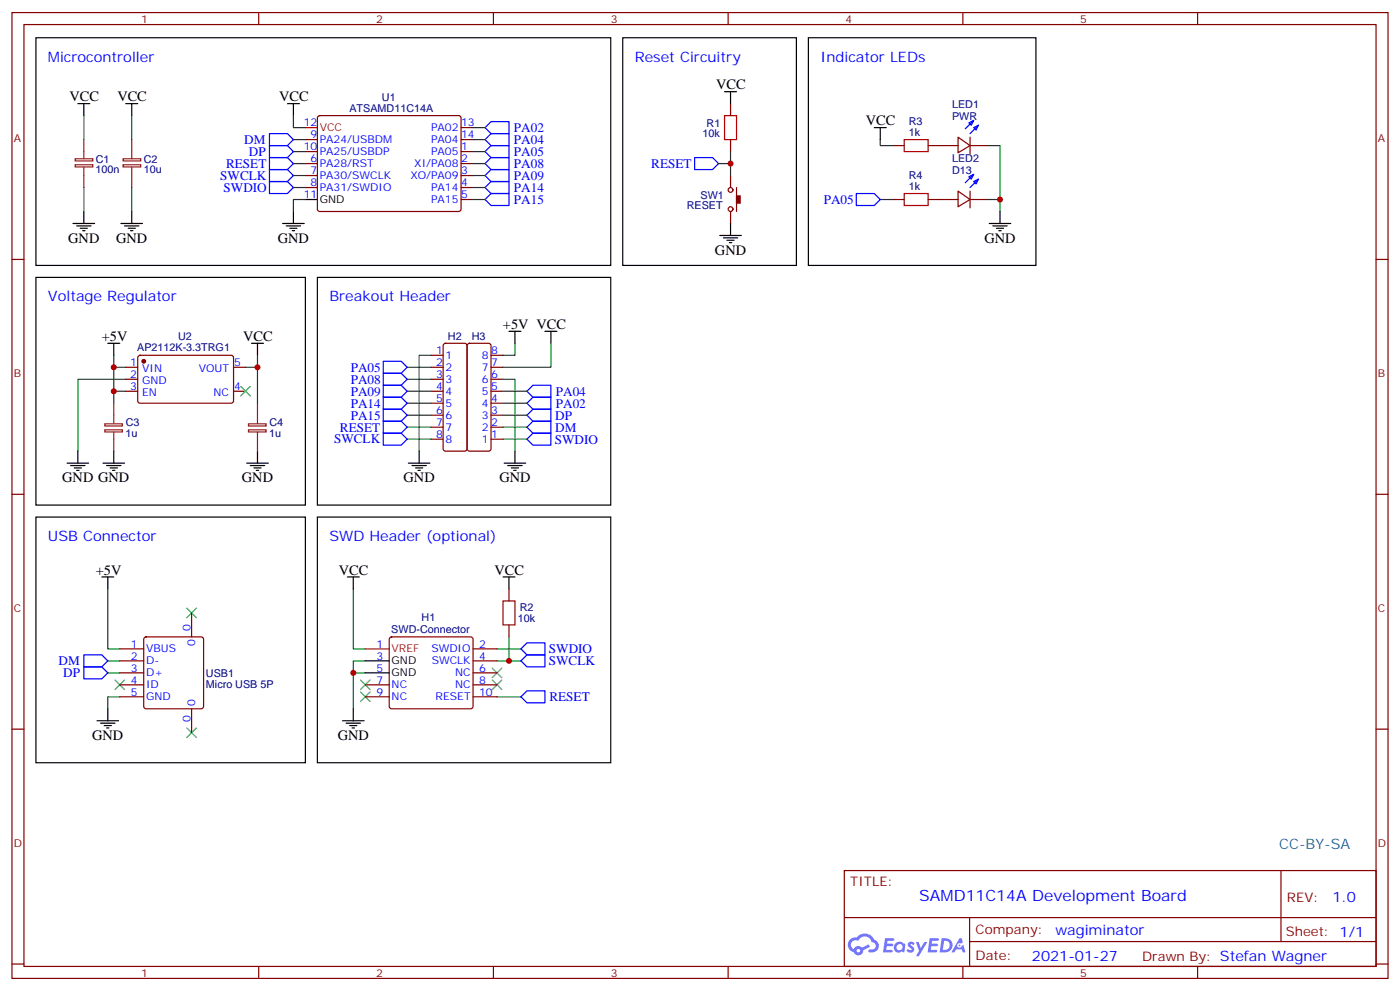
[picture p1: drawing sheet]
<svg xmlns="http://www.w3.org/2000/svg" width="412mm" height="292mm" viewBox="0 0 412 292" stroke-linecap="round" stroke-linejoin="round" font-family="sans-serif">
<g fill="none" stroke="#870000" stroke-width=".35">
<path d="M3.5 3.7h405.4v284.3h-405.4zM7.1 7.2h398.2v277.3h-398.2zM76.2 3.7v3.5M145.3 3.7v3.5M214.5 3.7v3.5M283.6 3.7v3.5M352.8 3.7v3.5M3.5 76.4h3.6M405.3 76.4h3.6M3.5 145.5h3.6M405.3 145.5h3.6M3.5 214.7h3.6"/>
<path d="M405.3 214.7h3.6M248.7 256.3h156.6v28.2h-156.6zM377.3 256.3v20.9M248.7 270.1h156.5M285.6 277.2h119.6M285.6 270.1v14.2M3.5 283.8h3.6M76.2 284.5v3.5M145.3 284.5v3.5M214.5 284.5v3.5M283.6 284.5v3.5M352.8 284.5v3.5"/>
<path d="M405.3 283.8h3.6"/>
</g>
<g fill="#5487ff">
<path d="M267.7 277.5a1.22 1.22 0 0 1 1.7 .2l-.4 .6a.47 .47 0 0 0-.3-.4 .47 .47 0 0 0-.5 .2l.1 .2a1.14 1.14 0 0 1 .8 1.8 1.14 1.14 0 0 1-1.9 0l-.2-.2 .5-.6 .7 .5a.29 .29 0 0 0 .3-.3 .29 .29 0 0 0-.2-.3 1.04 1.04 0 0 1-.6-1.7z"/>
<path d="M260.7 276.2h2.4l.3 .2-.2 .5-1.8 .1-.1 .8h1.5l.3 .4-.3 .4h-1.6l-.2 1.1h1.7l.2 .3-.2 .3-2.6 .1z"/>
<path d="M273.8 276.2h2.4l.3 .2-.1 .5-1.8 .1-.2 .8h1.6l.3 .4-.4 .4-1.6-.1-.1 1.1 1.7 .1 .2 .3-.2 .3-2.6 .1z"/>
<path d="M282.6 276.2h.7l.3 1.3-.6 .3a.69 .69 0 0 0-1 .3 .69 .69 0 0 0 .4 .9 .69 .69 0 0 0 .9-.6l.5-.2 .6 2.2h-.8l-.2-.9h-1.8l-.5 .9h-.8z"/>
<path d="M269.8 277.3h.8l.6 1.8 1.1-1.8h.9l-2.6 4.2h-.8l.9-1.5z"/>
<path d="M277.4 276.2l-.6 4.2h1.3a2.11 2.11 0 0 0 2.5-2.1 2.11 2.11 0 0 0-2.5-2.1zM278.1 277a1.39 1.39 0 0 1 1.7 1.4 1.39 1.39 0 0 1-1.8 1.2h-.3z"/>
<path d="M263.7 277.8a1.54 1.54 0 0 0-.1 2.2 1.54 1.54 0 0 0 2.2 .1l.6 .3 .3-2.3-.2-.3h-.4a1.49 1.49 0 0 0-2.4 0zM264 278.8a.94 .94 0 0 1 1.8 0 .94 .94 0 0 1-1.8 0z"/>
<path d="M250.4 276.6a2.18 2.18 0 0 0 1.1 3.7 1.44 1.44 0 0 0 1.6 .9 1.44 1.44 0 0 0 1.2-1.4l2-1.1-.5-.7-1.9 1a1.47 1.47 0 0 0-2.4 .4 1.39 1.39 0 0 1-.7-1.9 1.39 1.39 0 0 1 2-.5 2.12 2.12 0 0 1 2.2-1.3 2.12 2.12 0 0 1 1.9 1.7 1.14 1.14 0 0 1 1.1 1.4 1.14 1.14 0 0 1-1.7 .7 .43 .43 0 0 0-.5 .4 .43 .43 0 0 0 .4 .5 1.98 1.98 0 0 0 2.5-1.2 1.98 1.98 0 0 0-1.2-2.6 3.1 3.1 0 0 0-5.3-.6l-.9 .1zM252.3 279.9a.55 .55 0 0 1 1.1 0 .55 .55 0 0 1-1.1 0z"/>
<circle cx="282.6" cy="278.3" r=".26"/>
</g>
<g fill="none" stroke="#870000" stroke-width=".35">
<path d="M93.7 34.2l.5-.2 41.2 .1 .4 .6v27.1l-.7 .5-41.2-.1-.4-.6v-26.9zM135.8 37.6h3.5M215.2 30.5v3.5M90 44.6h3.5M90 48.2h3.5M90 51.7h3.5M90 55.2h3.5M90 41.1h3.5M135.8 44.6h3.5M135.8 48.2h3.5M135.8 51.7h3.5M135.8 55.2h3.5"/>
<path d="M135.8 58.7h3.5M135.8 41.1h3.5M215.2 41.1v3.5M215.2 51.7v3.5M217 55.2v7.1M262.8 58.7h3.5M262.8 42.9h3.5M273.4 58.7h8.8M273.4 42.9h8.8M282.2 56.3l3.6 2.4-3.6 2.2zM282.2 40.4l3.6 2.5-3.6 2.1zM285.8 58.7h5.2"/>
<path d="M285.8 40.4v4.9M285.8 56.3v4.9M285.8 42.9h5.2M215.2 62.3v3.5M37 108.1h3.6M37 111.7h3.6M37 115.2h3.6M40.8 104.8l.5-.2 27.1 .1 .4 .6-.1 13-.6 .4-27.1-.1-.4-.6v-12.7zM68.8 108.1h3.5M68.8 115.2h3.5M127 108.1h3.5M127 111.7h3.5"/>
<path d="M127 115.2h3.5M127 104.6h3.5M127 118.7h3.5M130.8 101.3l.4-.2h5.7l.5 .2 .2 .5v30.3l-.3 .5-.4 .2h-5.7l-.5-.2-.2-.5v-30.3zM137.8 101.3l.5-.2h5.6l.5 .2 .2 .5v30.3l-.2 .5-.5 .2h-5.6l-.5-.2-.2-.5v-30.3zM144.6 108.1h3.6M144.6 111.7h3.6M144.6 115.2h3.6M144.6 104.6h3.6M144.6 118.7h3.6M127 122.2h3.5M127 125.8h3.5"/>
<path d="M127 129.3h3.5M144.6 122.2h3.6M144.6 125.8h3.6M144.6 129.3h3.6M149.9 173.4v3.5M35.3 191h7M35.3 194.6h7M35.3 198.1h7M42.6 187.7l.4-.2h16.3l.5 .2 .2 .5v19.8l-.3 .5-.4 .2h-16.3l-.5-.3-.2-.4v-19.8zM56.4 180.4v7.1M114.9 187.7l.5-.2h23.2l.5 .2 .2 .5v19.8l-.2 .5-.5 .2h-23.2l-.5-.3-.2-.4v-19.8zM139.3 191h7.1"/>
<path d="M139.3 194.6h7.1M139.3 198.1h7.1M149.9 184v3.5M35.3 201.6h7M35.3 205.1h7M56.4 208.7v7M107.6 201.6h7.1M107.6 205.1h7.1M139.3 201.6h7.1M139.3 205.1h7.1"/>
<circle cx="215.2" cy="55.9" r=".71"/>
<circle cx="215.2" cy="61.6" r=".71"/>
</g>
<g fill="none" stroke="#000" stroke-width=".35">
<path d="M10.6 11.1h169.3v67h-169.3zM183.4 11.1h51.2v67h-51.2zM238.1 11.1h67.1v67h-67.1zM22.9 30.5h3.6M24.7 30.5v3.5M37 30.5h3.6M38.8 30.5v3.5M84.7 30.5h3.5M86.4 30.5v3.5M213.4 27h3.6M215.2 27v3.5M257.5 37.6h3.6"/>
<path d="M259.3 37.6v3.5M90 58.7h3.5M21.5 65.8h6.4M22.6 66.5h4.2M23.6 67.2h2.2M24.3 67.9h.7M24.7 62.3v3.5M35.6 65.8h6.4M36.7 66.5h4.2M37.7 67.2h2.2M38.5 67.9h.7M38.8 62.3v3.5"/>
<path d="M83.3 65.8h6.3M84.3 66.5h4.2M85.4 67.2h2.1M86.1 67.9h.7M86.4 62.3v3.5M212 69.3h6.4M213.1 70h4.2M214.1 70.7h2.2M214.8 71.4h.7M215.2 65.8v3.5M291.4 65.8h6.3M292.5 66.5h4.2"/>
<path d="M293.5 67.2h2.1M294.2 67.9h.7M294.6 62.3v3.5M10.6 81.7h79.4v67h-79.4zM93.5 81.7h86.4v67h-86.4zM149.9 97.5h3.6M151.7 97.5v3.6M160.5 97.5h3.5M162.3 97.5v3.6M31.7 101.1h3.6M33.5 101.1v3.5M74.1 101.1h3.5"/>
<path d="M75.8 101.1v3.5M19.8 136.3h6.3M20.8 137.1h4.2M21.9 137.8h2.1M22.6 138.5h.7M22.9 132.8v3.5M30.3 136.3h6.4M31.4 137.1h4.2M32.5 137.8h2.1M33.2 138.5h.7M33.5 132.8v3.5M72.7 136.3h6.3"/>
<path d="M73.7 137.1h4.3M74.8 137.8h2.1M75.5 138.5h.7M75.8 132.8v3.5M120.3 136.3h6.3M121.4 137.1h4.2M122.4 137.8h2.1M123.1 138.5h.7M123.5 132.8v3.5M148.5 136.3h6.4M149.6 137.1h4.2M150.6 137.8h2.2"/>
<path d="M151.3 138.5h.7M151.7 132.8v3.5M10.6 152.2h79.4v72.3h-79.4zM93.5 152.2h86.4v72.3h-86.4zM30 169.9h3.5M31.7 169.9v3.5M102.3 169.9h3.5M104.1 169.9v3.5M148.2 169.9h3.5M149.9 169.9v3.5M107.6 194.6h7.1M107.6 198.1h7.1"/>
<path d="M28.6 212.2h6.3M29.6 212.9h4.3M30.7 213.6h2.1M31.4 214.3h.7M31.7 208.7v3.5M100.9 212.2h6.3M102 212.9h4.2M103 213.6h2.1M103.7 214.3h.7M104.1 208.7v3.5"/>
</g>
<path d="M90 37.6h3.5M107.6 191h7.1" fill="none" stroke="#f00" stroke-width=".35"/>
<g fill="none" stroke="#008700" stroke-width=".35">
<path d="M24.7 34v7.1M38.8 34v7.1M86.4 34v3.6h3.6M139.3 37.6h3.6M24.7 55.2v7.1M38.8 55.2v7.1M86.4 41.1h3.6M86.4 44.6h3.6M86.4 48.2h3.6M86.4 51.7h3.6M86.4 55.2h3.6M90 58.7h-3.6v3.6"/>
<path d="M139.3 41.1h3.6M139.3 44.6h3.6M139.3 48.2h3.6M139.3 51.7h3.6M139.3 55.2h3.6M139.3 58.7h3.6M215.2 44.6v3.6h-3.5M215.2 48.2v3.5M259.3 41.1v1.8h3.5M259.3 58.7h3.5M291 42.9h3.6v19.4M291 58.7h3.6"/>
<path d="M33.5 104.6v3.5h3.5M33.5 108.1v10.6M33.5 115.2h3.5M37 111.7h-14.1v21.1M75.8 104.6v3.5h-3.5M75.8 108.1v10.6M119.9 115.2h7.1M119.9 118.7h7.1M119.9 108.1h7.1M119.9 111.7h7.1M127 104.6h-3.5v28.2M148.2 111.7h3.5v21.1"/>
<path d="M148.2 115.2h7M148.2 118.7h7M151.7 101.1v3.5h-3.5M162.3 101.1v7h-14.1M119.9 129.3h7.1M119.9 125.8h7.1M119.9 122.2h7.1M148.2 129.3h7M148.2 125.8h7M148.2 122.2h7M31.7 173.4v17.6h3.6M104.1 173.4v17.6h3.5"/>
<path d="M31.7 194.6h3.6M31.7 198.1h3.6M104.1 198.1h3.5M107.6 194.6h-3.5v14.1M146.4 191h7.1M146.4 194.6h7.1M149.9 187.5v7.1M35.3 205.1h-3.6v3.6M146.4 205.1h7.1"/>
</g>
<g fill="none" stroke="#00f" stroke-width=".35">
<path d="M79.4 39.3h5.3l1.7 1.8-1.7 1.8h-5.3zM144.6 35.8h5.3v3.5h-5.3l-1.7-1.7zM285.4 36.2l1.4-.7-.7 1.4zM286.8 37.6l1.4-.7-.7 1.4zM286.8 35.5l-2.5 2.4M288.2 36.9l-2.4 2.4M79.4 42.9h5.3l1.7 1.7-1.7 1.8h-5.3zM79.4 46.4h5.3l1.7 1.8-1.7 1.7h-5.3zM79.4 49.9h5.3l1.7 1.8-1.7 1.7h-5.3zM79.4 53.4h5.3l1.7 1.8-1.7 1.8h-5.3zM142.9 41.1l1.7-1.8h5.3v3.6h-5.3zM142.9 44.6l1.7-1.7h5.3v3.5h-5.3z"/>
<path d="M142.9 48.2l1.7-1.8h5.3v3.5h-5.3zM142.9 51.7l1.7-1.8h5.3v3.5h-5.3zM142.9 58.7l1.7-1.7h5.3v3.5h-5.3zM144.6 53.4h5.3v3.6h-5.3l-1.7-1.8zM204.6 46.4h5.3l1.8 1.8-1.8 1.7h-5.3zM252.2 57h5.3l1.8 1.7-1.8 1.8h-5.3zM285.4 52l1.4-.7-.7 1.4zM286.8 53.4l1.4-.7-.7 1.5zM286.8 51.3l-2.5 2.5M288.2 52.7l-2.4 2.5M112.9 109.9h5.3l1.7 1.8-1.7 1.7h-5.3zM112.9 116.9h5.3l1.7 1.8-1.7 1.8h-5.3z"/>
<path d="M112.9 113.4h5.3l1.7 1.8-1.7 1.7h-5.3zM112.9 106.4h5.3l1.7 1.7-1.7 1.8h-5.3zM155.2 118.7l1.8-1.8h5.3v3.6h-5.3zM155.2 115.2l1.8-1.8h5.3v3.5h-5.3zM112.9 127.5h5.3l1.7 1.8-1.7 1.8h-5.3zM112.9 124h5.3l1.7 1.8-1.7 1.7h-5.3zM112.9 120.5h5.3l1.7 1.7-1.7 1.8h-5.3zM155.2 129.3l1.8-1.8h5.3v3.6h-5.3zM155.2 125.8l1.8-1.8h5.3v3.5h-5.3zM157 120.5h5.3v3.5h-5.3l-1.8-1.8zM24.7 196.3h5.3l1.7 1.8-1.7 1.7h-5.3zM24.7 192.8h5.3l1.7 1.8-1.7 1.7h-5.3z"/>
<path d="M153.5 194.6l1.7-1.8h5.3v3.5h-5.3zM153.5 191l1.7-1.7h5.3v3.5h-5.3zM155.2 203.4h5.3v3.5h-5.3l-1.7-1.8z"/>
</g>
<g fill="none" stroke="#3c3" stroke-width=".35">
<path d="M70.9 113.8l2.8 2.8M73.7 113.8l-2.8 2.8M55 179l2.9 2.9M57.9 179l-2.9 2.9M145 196.7l2.8 2.8M147.8 196.7l-2.8 2.8M33.9 200.2l2.8 2.8M36.7 200.2l-2.8 2.8M55 214.3l2.9 2.8M57.9 214.3l-2.9 2.8M106.2 203.7l2.8 2.9M106.2 200.2l2.8 2.8"/>
<path d="M109 203.7l-2.8 2.9M109 200.2l-2.8 2.8M145 200.2l2.8 2.8M147.8 200.2l-2.8 2.8"/>
</g>
<path d="M213.4 34h3.6v7.1h-3.6zM266.3 57h7.1v3.5h-7.1zM266.3 41.1h7.1v3.5h-7.1zM148.2 176.9h3.5v7.1h-3.5z" fill="none" stroke="#a10000" stroke-width=".35"/>
<g fill="#870000" stroke="#870000" stroke-width=".35">
<path d="M217 57.7h1v2.1h-1z"/>
<circle cx="42.3" cy="106.4" r=".53"/>
</g>
<g fill="none" stroke="#8c2424" stroke-width=".35">
<path d="M22.2 48.5h5.1v.6h-5.1zM22.2 46.7h5.1v.7h-5.1zM24.7 41.1v5.6M24.7 49.2v6M36.3 48.5h5.2v.6h-5.2zM36.3 46.7h5.2v.7h-5.2zM38.8 41.1v5.6M38.8 49.2v6M33.5 118.7v6M75.8 118.7v6M30.9 124.8h5.2v.6h-5.2zM30.9 126.5h5.2v.7h-5.2z"/>
<path d="M33.5 127.2v5.6M73.2 124.8h5.2v.6h-5.2zM73.2 126.5h5.2v.7h-5.2zM75.8 127.2v5.6"/>
</g>
<g fill="#c00">
<circle cx="149.9" cy="194.6" r=".88"/>
<circle cx="104.1" cy="198.1" r=".88"/>
<circle cx="215.2" cy="48.2" r=".88"/>
<circle cx="75.8" cy="108.1" r=".88"/>
<circle cx="33.5" cy="108.1" r=".88"/>
<circle cx="33.5" cy="115.2" r=".88"/>
<circle cx="294.6" cy="58.7" r=".88"/>
</g>
<text font-size="4.6" fill="#00f" x="270.8" y="265.3">SAMD11C14A Development Board</text>
<g font-size="4.2" fill="#00f">
<text x="14.1" y="18.2">Microcontroller</text>
<text x="187" y="18.2">Reset Circuitry</text>
<text x="241.7" y="18.2">Indicator LEDs</text>
<text x="14.1" y="88.7">Voltage Regulator</text>
<text x="97" y="88.7">Breakout Header</text>
<text x="14.1" y="159.3">USB Connector</text>
<text x="97" y="159.3">SWD Header (optional)</text>
<text x="392.5" y="265.6">1.0</text>
<text x="310.9" y="275.1">wagiminator</text>
<text x="304" y="282.9">2021-01-27</text>
</g>
<g font-size="4.2">
<text x="20.5" y="29.8">VCC</text>
<text x="34.6" y="29.8">VCC</text>
<text x="82.2" y="29.8">VCC</text>
<text x="211" y="26.3">VCC</text>
<text x="255.1" y="36.9">VCC</text>
<text x="20.1" y="71.4">GND</text>
<text x="34.2" y="71.4">GND</text>
<text x="81.8" y="71.4">GND</text>
<text x="290" y="71.4">GND</text>
<text x="210.6" y="75">GND</text>
<text x="30" y="100.4">+5V</text>
<text x="71.6" y="100.4">VCC</text>
<text x="148.2" y="96.8">+5V VCC</text>
<text x="18.3" y="142">GND GND</text>
<text x="71.3" y="142">GND</text>
<text x="118.9" y="142">GND</text>
<text x="147.1" y="142">GND</text>
<text x="28.2" y="169.2">+5V</text>
<text x="99.8" y="169.2">VCC</text>
<text x="145.7" y="169.2">VCC</text>
<text x="27.2" y="217.8">GND</text>
<text x="99.5" y="217.8">GND</text>
</g>
<text font-size="4.2" fill="#0099b0" x="376.8" y="249.9">CC-BY-SA</text>
<g font-size="3.9" fill="#00f">
<text x="151.4" y="38.9">PA02</text>
<text x="71.9" y="42.4">DM</text>
<text x="73.3" y="45.9">DP</text>
<text x="151.4" y="42.4">PA04</text>
<text x="151.4" y="45.9">PA05</text>
<text x="64.9" y="52.9">SWCLK</text>
<text x="66.6" y="49.5">RESET</text>
<text x="151.4" y="49.5">PA08</text>
<text x="151.4" y="53">PA09</text>
<text x="191.8" y="49.5">RESET</text>
<text x="65.9" y="56.5">SWDIO</text>
<text x="151.4" y="56.5">PA14</text>
<text x="242.7" y="60">PA05</text>
<text x="151.4" y="60">PA15</text>
<text x="103.3" y="113">PA08</text>
<text x="103.3" y="109.4">PA05</text>
<text x="103.3" y="116.5">PA09</text>
<text x="163.7" y="116.5">PA04</text>
<text x="103.3" y="123.5">PA15</text>
<text x="103.3" y="120">PA14</text>
<text x="163.5" y="123.6">DP</text>
<text x="163.7" y="120">PA02</text>
<text x="98.4" y="130.6">SWCLK</text>
<text x="100.1" y="127.1">RESET</text>
<text x="163.4" y="130.6">SWDIO</text>
<text x="163.6" y="127.1">DM</text>
<text x="17.2" y="195.8">DM</text>
<text x="161.7" y="195.8">SWCLK</text>
<text x="161.7" y="192.3">SWDIO</text>
<text x="18.6" y="199.4">DP</text>
<text x="161.9" y="206.4">RESET</text>
</g>
<g font-size="3.9" fill="#800">
<text x="250.5" y="260.9">TITLE:</text>
<text x="379.1" y="265.6">REV:</text>
<text x="287.4" y="275.1">Company:</text>
<text x="378.7" y="275.7">Sheet: 1/1</text>
<text x="287.4" y="282.8">Date:</text>
<text x="336.4" y="282.8">Drawn By: Stefan Wagner</text>
</g>
<g font-size="3.2" fill="#800">
<text x="41.6" y="6.7">1</text>
<text x="110.8" y="6.7">2</text>
<text x="179.9" y="6.7">3</text>
<text x="249.1" y="6.7">4</text>
<text x="318.2" y="6.7">5</text>
<text x="4.1" y="41.8">A</text>
<text x="405.9" y="41.8">A</text>
<text x="4.1" y="110.9">B</text>
<text x="405.9" y="110.9">B</text>
<text x="4.1" y="180.1">C</text>
<text x="405.9" y="180.1">C</text>
<text x="4.1" y="249.2">D</text>
<text x="405.9" y="249.2">D</text>
<text x="41.6" y="287.5">1</text>
<text x="110.8" y="287.5">2</text>
<text x="179.9" y="287.5">3</text>
<text x="249.1" y="287.5">4</text>
<text x="318.2" y="287.5">5</text>
</g>
<g font-size="3.2" fill="#000080">
<text x="112.5" y="29.7">U1</text>
<text x="102.9" y="33.1">ATSAMD11C14A</text>
<text x="280.5" y="35.3">PWR</text>
<text x="280.5" y="31.8">LED1</text>
<text x="206.9" y="40.5">10k</text>
<text x="208.2" y="37.3">R1</text>
<text x="267.7" y="40">1k</text>
<text x="267.7" y="36.9">R3</text>
<text x="28.2" y="47.9">C1</text>
<text x="42.3" y="47.9">C2</text>
<text x="280.5" y="47.6">LED2</text>
<text x="28.1" y="51">100n</text>
<text x="42.4" y="51">10u</text>
<text x="267.7" y="52.7">R4</text>
<text x="280.5" y="51.2">D13</text>
<text x="206.3" y="58.5">SW1</text>
<text x="267.7" y="55.9">1k</text>
<text x="202.3" y="61.6">RESET</text>
<text x="52.5" y="100.2">U2</text>
<text x="132" y="100.1">H2</text>
<text x="139" y="100.1">H3</text>
<text x="40.4" y="103.3">AP2112K-3.3TRG1</text>
<text x="37.1" y="125.5">C3</text>
<text x="79.4" y="125.5">C4</text>
<text x="37" y="128.7">1u</text>
<text x="79.3" y="128.7">1u</text>
<text x="153.1" y="179.8">R2</text>
<text x="124.2" y="182.7">H1</text>
<text x="152.6" y="183">10k</text>
<text x="115.3" y="186.2">SWD-Connector</text>
<text x="60.7" y="202.4">Micro USB 5P</text>
<text x="60.7" y="199.2">USB1</text>
</g>
<g font-size="3.2" fill="#00f">
<text x="89.5" y="37.2">12</text>
<text x="91.5" y="40.7">9</text>
<text x="127" y="38.6">PA02</text>
<text x="135.8" y="37.2">13</text>
<text x="135.8" y="40.7">14</text>
<text x="89.5" y="44.3">10</text>
<text x="91.5" y="47.8">6</text>
<text x="94.2" y="42.2">PA24/USBDM</text>
<text x="94.2" y="45.7">PA25/USBDP</text>
<text x="127" y="45.7">PA05</text>
<text x="127" y="42.2">PA04</text>
<text x="135.8" y="44.3">1</text>
<text x="135.8" y="47.8">2</text>
<text x="91.5" y="51.3">7</text>
<text x="94.2" y="49.2">PA28/RST</text>
<text x="94.2" y="52.7">PA30/SWCLK</text>
<text x="120.9" y="52.7">XO/PA09</text>
<text x="122" y="49.2">XI/PA08</text>
<text x="135.8" y="51.3">3</text>
<text x="89.5" y="58.4">11</text>
<text x="91.5" y="54.9">8</text>
<text x="94.2" y="56.3">PA31/SWDIO</text>
<text x="127" y="56.3">PA14</text>
<text x="127" y="59.8">PA15</text>
<text x="135.8" y="54.9">4</text>
<text x="135.8" y="58.4">5</text>
<text x="38.4" y="107.8">1</text>
<text x="69" y="107.8">5</text>
<text x="128.5" y="104.2">1</text>
<text x="128.5" y="107.8">2</text>
<text x="131.2" y="105.7">1</text>
<text x="141.9" y="105.7">8</text>
<text x="144.6" y="107.8">7</text>
<text x="144.6" y="104.2">8</text>
<text x="38.4" y="111.3">2</text>
<text x="41.9" y="109.5">VIN</text>
<text x="41.9" y="113.1">GND</text>
<text x="58.5" y="109.5">VOUT</text>
<text x="128.5" y="111.3">3</text>
<text x="131.2" y="109.2">2</text>
<text x="131.2" y="112.7">3</text>
<text x="141.9" y="112.7">6</text>
<text x="141.9" y="109.2">7</text>
<text x="144.6" y="111.3">6</text>
<text x="38.4" y="114.8">3</text>
<text x="41.9" y="116.6">EN</text>
<text x="62.9" y="116.6">NC</text>
<text x="69" y="114.8">4</text>
<text x="128.5" y="114.8">4</text>
<text x="128.5" y="118.4">5</text>
<text x="131.2" y="116.2">4</text>
<text x="131.2" y="119.8">5</text>
<text x="141.9" y="119.8">4</text>
<text x="141.9" y="116.2">5</text>
<text x="144.6" y="118.4">4</text>
<text x="144.6" y="114.8">5</text>
<text x="128.5" y="121.9">6</text>
<text x="128.5" y="125.4">7</text>
<text x="131.2" y="123.3">6</text>
<text x="141.9" y="123.3">3</text>
<text x="144.6" y="125.4">2</text>
<text x="144.6" y="121.9">3</text>
<text x="128.5" y="128.9">8</text>
<text x="131.2" y="126.8">7</text>
<text x="131.2" y="130.4">8</text>
<text x="141.9" y="130.4">1</text>
<text x="141.9" y="126.8">2</text>
<text x="144.6" y="128.9">1</text>
<text x="56.1" y="185.7" transform="rotate(-90 56.1 185.7)">0</text>
<text x="38.6" y="190.7">1</text>
<text x="57.5" y="190.2" transform="rotate(-90 57.5 190.2)">0</text>
<text x="110.9" y="190.7">1</text>
<text x="141.1" y="190.7">2</text>
<text x="38.6" y="194.2">2</text>
<text x="38.6" y="197.7">3</text>
<text x="43" y="192.1">VBUS</text>
<text x="43" y="195.6">D-</text>
<text x="110.9" y="194.2">3</text>
<text x="110.9" y="197.7">5</text>
<text x="127.1" y="192.1">SWDIO</text>
<text x="127.2" y="195.6">SWCLK</text>
<text x="141.1" y="194.2">4</text>
<text x="141.1" y="197.7">6</text>
<text x="38.6" y="201.3">4</text>
<text x="43" y="199.1">D+</text>
<text x="43" y="202.7">ID</text>
<text x="110.9" y="201.3">7</text>
<text x="115.4" y="202.7">NC</text>
<text x="134.1" y="199.1">NC</text>
<text x="134.1" y="202.7">NC</text>
<text x="141.1" y="201.3">8</text>
<text x="38.6" y="204.8">5</text>
<text x="43" y="206.2">GND</text>
<text x="57.5" y="208" transform="rotate(-90 57.5 208)">0</text>
<text x="110.9" y="204.8">9</text>
<text x="115.4" y="206.2">NC</text>
<text x="128.3" y="206.2">RESET</text>
<text x="141.1" y="204.8">10</text>
<text x="56.1" y="212.4" transform="rotate(-90 56.1 212.4)">0</text>
</g>
<g font-size="3.2" fill="#f00">
<text x="94.2" y="38.6">VCC</text>
<text x="115.4" y="192.1">VREF</text>
</g>
<g font-size="3.2">
<text x="94.2" y="59.8">GND</text>
<text x="115.4" y="195.6">GND</text>
<text x="115.4" y="199.1">GND</text>
</g>
</svg>
